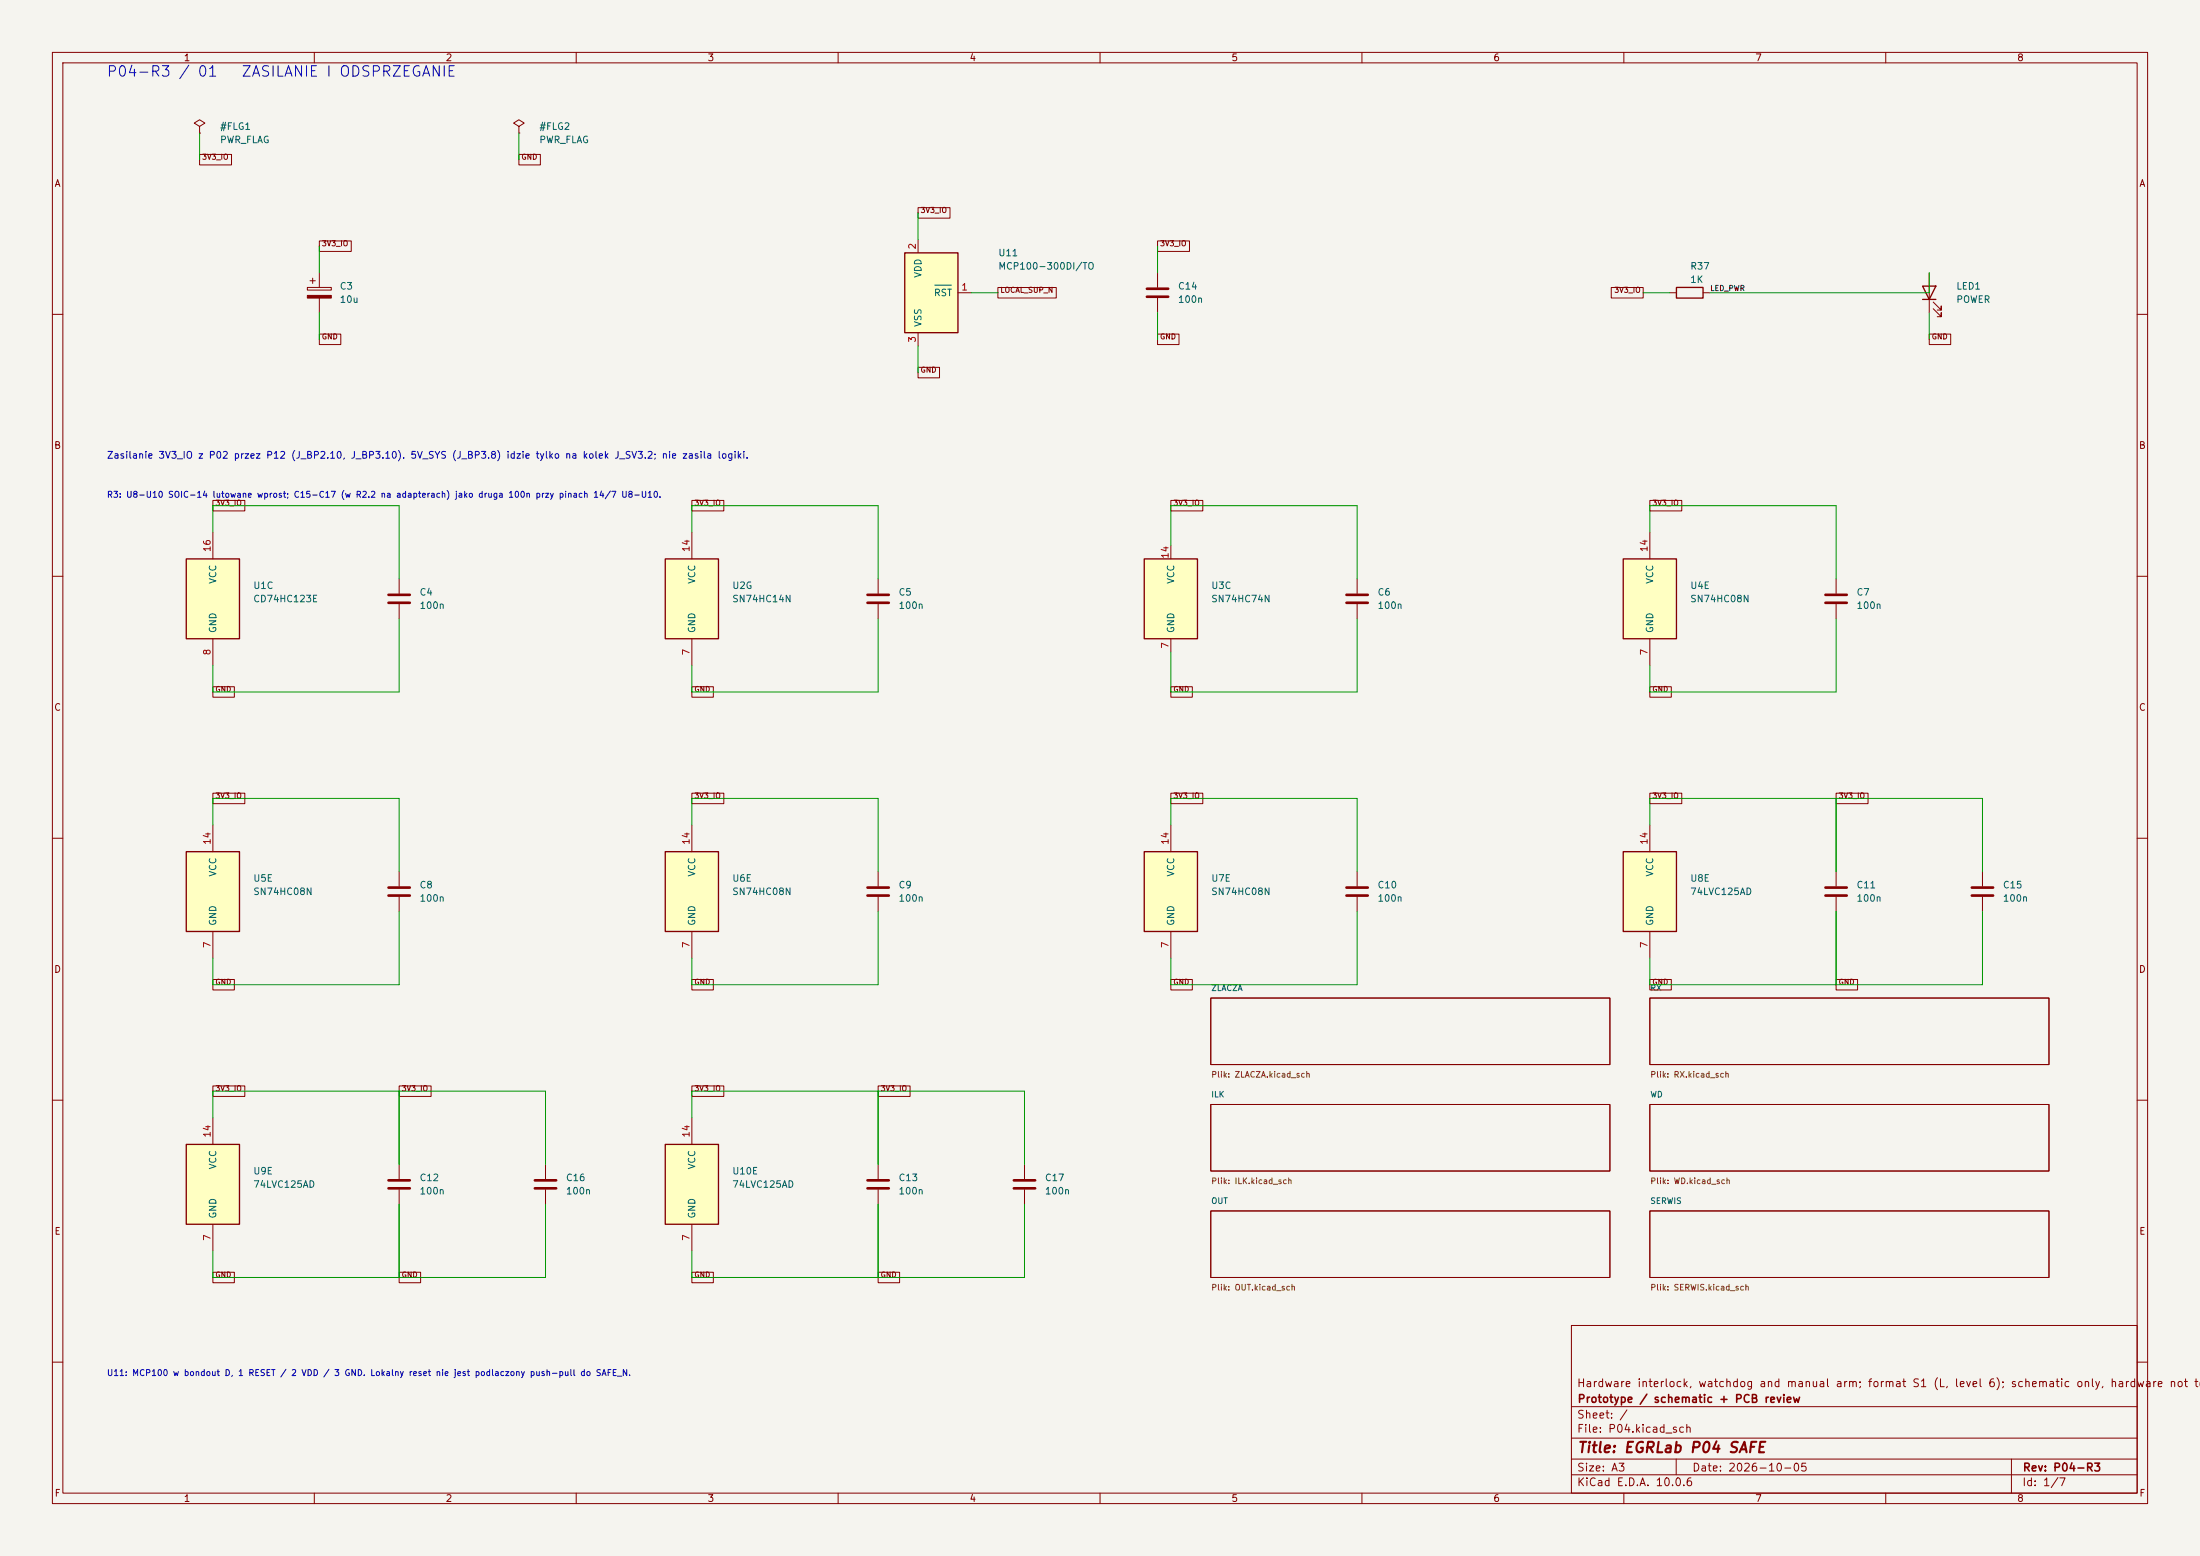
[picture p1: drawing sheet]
<svg xmlns="http://www.w3.org/2000/svg" width="420mm" height="297mm" viewBox="0 0 420 297" stroke-linecap="round" stroke-linejoin="round" font-family="sans-serif">
<path d="M0 0h420v297h-420z" fill="#f5f4ef" stroke="#f5f4ef" stroke-width=".19"/>
<g fill="none" stroke="#840000" stroke-width=".19">
<path d="M10 10h400v277h-400zM12 12h396v273h-396zM60 10v2M110 10v2M160 10v2M210 10v2M260 10v2M310 10v2M360 10v2M318.8 55.9h1.2M325.1 55.9h1.3M10 60h2"/>
<path d="M408 60h2M10 110h2M167.6 110.5v2.8M167.6 115.3v2.8M408 110h2M10 160h2M408 160h2M378.5 166.4v2.8M378.5 171.2v2.8M231.1 190.5h76.2v12.7h-76.2zM315 190.5h76.2v12.7h-76.2zM10 210h2"/>
<path d="M231.1 210.8h76.2v12.7h-76.2zM315 210.8h76.2v12.7h-76.2zM408 210h2M195.6 222.2v2.8M195.6 227.1v2.8M231.1 231.1h76.2v12.7h-76.2zM315 231.1h76.2v12.7h-76.2zM300 253h108v32h-108zM10 260h2M300 278.5h108M300 274.5h108M300 268.5h108"/>
<path d="M320 278.5v3M384 278.5v6.5M408 260h2M60 285v2M110 285v2M160 285v2M210 285v2M260 285v2M300 281.5h108M310 285v2M360 285v2"/>
</g>
<path d="M165.6 113.5h4.1M165.6 115.1h4.1M376.4 169.4h4.1M376.4 170.9h4.1M193.5 225.3h4.1M193.5 226.8h4.1" fill="none" stroke="#840000" stroke-width=".51"/>
<path d="M320 54.9h5.1v2h-5.1z" fill="none" stroke="#840000" stroke-width=".25"/>
<path d="M127 162.6h10.2v15.2h-10.2z" fill="#ffffc2"/>
<path d="M127 162.6h10.2v15.2h-10.2z" fill="none" stroke="#840000" stroke-width=".25"/>
<path d="M58.7 54.9h4.5v.5h-4.5zM59.2 53.6h1M59.7 53.1v1M61 52.1v2.8M61 56.9v2.8M132.1 157.5v5.1M132.1 177.8v5.1M259.1 166.4v2.8M259.1 171.2v2.8" fill="none" stroke="#840000" stroke-width=".19"/>
<path d="M58.7 56.4h4.5v.5h-4.5z" fill="#840000" stroke="#840000" stroke-width=".19"/>
<path d="M257 169.4h4.1M257 170.9h4.1" fill="none" stroke="#840000" stroke-width=".51"/>
<path d="M35.6 162.6h10.1v15.2h-10.1z" fill="#ffffc2"/>
<path d="M35.6 162.6h10.1v15.2h-10.1z" fill="none" stroke="#840000" stroke-width=".25"/>
<path d="M99.1 24.1l1-.6-1-.6-1.1 .6 1.1 .6v1.3M99.1 25.4h.1M40.6 157.5v5.1M40.6 177.8v5.1M76.2 166.4v2.8M76.2 171.2v2.8" fill="none" stroke="#840000" stroke-width=".19"/>
<path d="M74.2 169.4h4M74.2 170.9h4" fill="none" stroke="#840000" stroke-width=".51"/>
<path d="M218.4 162.6h10.2v15.2h-10.2z" fill="#ffffc2"/>
<path d="M218.4 162.6h10.2v15.2h-10.2z" fill="none" stroke="#840000" stroke-width=".25"/>
<path d="M223.5 157.5v5.1M223.5 177.8v5.1M350.5 166.4v2.8M350.5 171.2v2.8" fill="none" stroke="#840000" stroke-width=".19"/>
<path d="M348.5 169.4h4.1M348.5 170.9h4.1" fill="none" stroke="#840000" stroke-width=".51"/>
<path d="M127 106.7h10.2v15.2h-10.2z" fill="#ffffc2"/>
<path d="M127 106.7h10.2v15.2h-10.2z" fill="none" stroke="#840000" stroke-width=".25"/>
<path d="M132.1 101.6v5.1M259.1 110.5v2.8M259.1 115.3v2.8M132.1 121.9v5.1M167.6 166.4v2.8M167.6 171.2v2.8" fill="none" stroke="#840000" stroke-width=".19"/>
<path d="M257 113.5h4.1M257 115.1h4.1M165.6 169.4h4.1M165.6 170.9h4.1" fill="none" stroke="#840000" stroke-width=".51"/>
<path d="M309.9 162.6h10.1v15.2h-10.1z" fill="#ffffc2"/>
<path d="M309.9 162.6h10.1v15.2h-10.1z" fill="none" stroke="#840000" stroke-width=".25"/>
<path d="M38.1 24.1l1-.6-1-.6-1 .6 1 .6v1.3M38.1 25.4h.1M315 157.5v5.1M315 177.8v5.1" fill="none" stroke="#840000" stroke-width=".19"/>
<path d="M35.6 106.7h10.1v15.2h-10.1z" fill="#ffffc2"/>
<path d="M35.6 106.7h10.1v15.2h-10.1z" fill="none" stroke="#840000" stroke-width=".25"/>
<path d="M40.6 101.6v5.1M350.5 110.5v2.8M350.5 115.3v2.8M40.6 121.9v5.1" fill="none" stroke="#840000" stroke-width=".19"/>
<path d="M348.5 113.5h4.1M348.5 115.1h4.1" fill="none" stroke="#840000" stroke-width=".51"/>
<path d="M218.4 106.7h10.2v15.2h-10.2z" fill="#ffffc2"/>
<path d="M367 54.6h2.6l-1.3 2.6zM367 57.2h2.6M218.4 106.7h10.2v15.2h-10.2z" fill="none" stroke="#840000" stroke-width=".25"/>
<path d="M368.3 52.1v7.6M369.1 58.9l1.5 1.6v-.8v.8h-.8M369.1 57.7l1.5 1.5v-.8v.8h-.8M223.5 104.1v2.6M223.5 121.9v2.6M76.2 222.2v2.8M76.2 227.1v2.8M104.1 222.2v2.8M104.1 227.1v2.8" fill="none" stroke="#840000" stroke-width=".19"/>
<path d="M74.2 225.3h4M74.2 226.8h4M102.1 225.3h4.1M102.1 226.8h4.1" fill="none" stroke="#840000" stroke-width=".51"/>
<path d="M172.7 48.3h10.2v15.2h-10.2z" fill="#ffffc2"/>
<path d="M172.7 48.3h10.2v15.2h-10.2z" fill="none" stroke="#840000" stroke-width=".25"/>
<path d="M175.3 45.7v2.6M182.9 55.9h2.5M175.3 63.5v2.5" fill="none" stroke="#840000" stroke-width=".19"/>
<path d="M178.4 54.4h3.2" fill="none" stroke="#006464" stroke-width=".19"/>
<path d="M309.9 106.7h10.1v15.2h-10.1z" fill="#ffffc2"/>
<path d="M309.9 106.7h10.1v15.2h-10.1z" fill="none" stroke="#840000" stroke-width=".25"/>
<path d="M315 101.6v5.1M315 121.9v5.1" fill="none" stroke="#840000" stroke-width=".19"/>
<path d="M127 218.4h10.2v15.3h-10.2z" fill="#ffffc2"/>
<path d="M127 218.4h10.2v15.3h-10.2z" fill="none" stroke="#840000" stroke-width=".25"/>
<path d="M132.1 213.4v5M132.1 233.7v5.1" fill="none" stroke="#840000" stroke-width=".19"/>
<path d="M35.6 218.4h10.1v15.3h-10.1z" fill="#ffffc2"/>
<path d="M35.6 218.4h10.1v15.3h-10.1z" fill="none" stroke="#840000" stroke-width=".25"/>
<g fill="none" stroke="#840000" stroke-width=".19">
<path d="M38.1 29.5h6.1v2h-6.1zM99.1 29.5h4.1v2h-4.1zM175.3 39.6h6.1v2h-6.1zM61 46h6.1v2h-6.1zM190.5 54.9h11.1v2h-11.1zM221 46h6.1v2h-6.1zM221 52.1v2.8M221 56.9v2.8M307.6 54.9h6.1v2h-6.1zM61 63.8h4.1v2h-4.1zM175.3 70.1h4.1v2h-4.1zM221 63.8h4.1v2h-4.1z"/>
<path d="M368.3 63.8h4.1v2h-4.1zM40.6 95.5h6.1v2h-6.1zM132.1 95.5h6.1v2h-6.1zM223.5 95.5h6.1v2h-6.1zM315 95.5h6.1v2h-6.1zM76.2 110.5v2.8M76.2 115.3v2.8M40.6 131.1h4.1v2h-4.1zM132.1 131.1h4.1v2h-4.1zM223.5 131.1h4.1v2h-4.1zM315 131.1h4.1v2h-4.1zM40.6 151.4h6.1v2h-6.1z"/>
<path d="M132.1 151.4h6.1v2h-6.1zM223.5 151.4h6.1v2h-6.1zM315 151.4h6.1v2h-6.1zM350.5 151.4h6.1v2h-6.1zM40.6 187h4.1v2h-4.1zM132.1 187h4.1v2h-4.1zM223.5 187h4.1v2h-4.1zM315 187h4.1v2h-4.1zM350.5 187h4.1v2h-4.1zM40.6 207.3h6.1v2h-6.1zM40.6 213.4v5M76.2 207.3h6.1v2h-6.1z"/>
<path d="M132.1 207.3h6.1v2h-6.1zM167.6 207.3h6.1v2h-6.1zM40.6 233.7v5.1M167.6 222.2v2.8M167.6 227.1v2.8M40.6 242.8h4.1v2h-4.1zM76.2 242.8h4.1v2h-4.1zM132.1 242.8h4.1v2h-4.1zM167.6 242.8h4.1v2h-4.1z"/>
</g>
<path d="M218.9 55.1h4.1M218.9 56.6h4.1M74.2 113.5h4M74.2 115.1h4M165.6 225.3h4.1M165.6 226.8h4.1" fill="none" stroke="#840000" stroke-width=".51"/>
<g fill="none" stroke="#009600" stroke-width=".19">
<path d="M38.1 25.4v5.1M99.1 25.4v5.1M61 47v5.1M61 59.7v5.1M175.3 40.6v5.1M185.4 55.9h5.1M221 47v5.1M221 59.7v5.1M313.7 55.9h5.1M368.3 52.1v3.8h-41.9M368.3 59.7v5.1M175.3 66v5.1"/>
<path d="M40.6 101.6v-5.1h35.6v14M76.2 118.1v14h-35.6v-5.1M132.1 101.6v-5.1h35.5v14M167.6 118.1v14h-35.5v-5.1M223.5 104.1v-7.6h35.6v14M259.1 118.1v14h-35.6v-7.6M315 101.6v-5.1h35.5v14M350.5 118.1v14h-35.5v-5.1M40.6 157.5v-5.1h35.6v14M132.1 157.5v-5.1h35.5v14M223.5 157.5v-5.1h35.6v14M315 157.5v-5.1h63.5v14"/>
<path d="M350.5 152.4v14M76.2 174v14h-35.6v-5.1M167.6 174v14h-35.5v-5.1M259.1 174v14h-35.6v-5.1M350.5 174v14M378.5 174v14h-63.5v-5.1M40.6 213.4v-5.1h63.5v13.9M76.2 208.3v13.9M132.1 213.4v-5.1h63.5v13.9M167.6 208.3v13.9M76.2 229.9v13.9M104.1 229.9v13.9h-63.5v-5"/>
<path d="M167.6 229.9v13.9M195.6 229.9v13.9h-63.5v-5"/>
</g>
<g font-size="2" fill="#0000c2">
<text x="20.2" y="15.1">P04-R3 / 01</text>
<text x="45.9" y="15.1">ZASILANIE I ODSPRZEGANIE</text>
</g>
<text font-size="2" fill="#840000" x="301" y="277.8">Title: EGRLab P04 SAFE</text>
<g font-size="1.5" fill="#840000">
<text x="300.9" y="265.1">Hardware interlock, watchdog and manual arm; format S1 (L, level 6); schematic only, hardware not tes</text>
<text x="301" y="268.1">Prototype / schematic + PCB review</text>
<text x="300.9" y="273.8">File: P04.kicad_sch</text>
<text x="300.9" y="271.1">Sheet: /</text>
<text x="300.9" y="281.2">Size: A3</text>
<text x="322.9" y="281.2">Date: 2026-10-05</text>
<text x="386" y="281.2">Rev: P04-R3</text>
<text x="300.9" y="284">KiCad E.D.A. 10.0.6</text>
<text x="385.9" y="284">Id: 1/7</text>
</g>
<g font-size="1.3" fill="#840000">
<text x="35" y="12">1</text>
<text x="85" y="12">2</text>
<text x="135" y="12">3</text>
<text x="185" y="12">4</text>
<text x="235" y="12">5</text>
<text x="285" y="12">6</text>
<text x="335" y="12">7</text>
<text x="385" y="12">8</text>
<text x="10.3" y="36">A</text>
<text x="408.3" y="36">A</text>
<text x="10.2" y="86">B</text>
<text x="408.2" y="86">B</text>
<text x="10.2" y="136">C</text>
<text x="408.2" y="136">C</text>
<text x="10.2" y="186">D</text>
<text x="408.2" y="186">D</text>
<text x="10.3" y="236">E</text>
<text x="408.3" y="236">E</text>
<text x="10.3" y="286">F</text>
<text x="35" y="287">1</text>
<text x="85" y="287">2</text>
<text x="135" y="287">3</text>
<text x="185" y="287">4</text>
<text x="235" y="287">5</text>
<text x="285" y="287">6</text>
<text x="335" y="287">7</text>
<text x="385" y="287">8</text>
<text x="408.3" y="286">F</text>
</g>
<g font-size="1.3" fill="#006464">
<text x="41.9" y="25.1">#FLG1</text>
<text x="41.9" y="27.6">PWR_FLAG</text>
<text x="102.9" y="25.1">#FLG2</text>
<text x="102.9" y="27.6">PWR_FLAG</text>
<text x="176.2" y="53.1" transform="rotate(-90 176.2 53.1)">VDD</text>
<text x="190.5" y="49.2">U11</text>
<text x="190.5" y="51.8">MCP100-300DI/TO</text>
<text x="322.6" y="51.8">R37</text>
<text x="64.8" y="55.6">C3</text>
<text x="64.8" y="58.1">10u</text>
<text x="178.2" y="56.8">RST</text>
<text x="224.8" y="55.6">C14</text>
<text x="224.8" y="58.1">100n</text>
<text x="322.6" y="54.3">1K</text>
<text x="373.4" y="55.6">LED1</text>
<text x="373.4" y="58.1">POWER</text>
<text x="176.2" y="62.5" transform="rotate(-90 176.2 62.5)">VSS</text>
<text x="41.6" y="111.6" transform="rotate(-90 41.6 111.6)">VCC</text>
<text x="48.2" y="112.7">U1C</text>
<text x="80" y="114">C4</text>
<text x="133" y="111.6" transform="rotate(-90 133 111.6)">VCC</text>
<text x="139.7" y="112.7">U2G</text>
<text x="171.4" y="114">C5</text>
<text x="224.5" y="111.6" transform="rotate(-90 224.5 111.6)">VCC</text>
<text x="231.1" y="112.7">U3C</text>
<text x="262.9" y="114">C6</text>
<text x="315.9" y="111.6" transform="rotate(-90 315.9 111.6)">VCC</text>
<text x="322.6" y="112.7">U4E</text>
<text x="354.3" y="114">C7</text>
<text x="48.2" y="115.3">CD74HC123E</text>
<text x="80" y="116.5">100n</text>
<text x="139.7" y="115.3">SN74HC14N</text>
<text x="171.4" y="116.5">100n</text>
<text x="231.1" y="115.3">SN74HC74N</text>
<text x="262.9" y="116.5">100n</text>
<text x="322.6" y="115.3">SN74HC08N</text>
<text x="354.3" y="116.5">100n</text>
<text x="41.6" y="120.9" transform="rotate(-90 41.6 120.9)">GND</text>
<text x="133" y="120.9" transform="rotate(-90 133 120.9)">GND</text>
<text x="224.5" y="120.9" transform="rotate(-90 224.5 120.9)">GND</text>
<text x="315.9" y="120.9" transform="rotate(-90 315.9 120.9)">GND</text>
<text x="41.6" y="167.4" transform="rotate(-90 41.6 167.4)">VCC</text>
<text x="133" y="167.4" transform="rotate(-90 133 167.4)">VCC</text>
<text x="224.5" y="167.4" transform="rotate(-90 224.5 167.4)">VCC</text>
<text x="315.9" y="167.4" transform="rotate(-90 315.9 167.4)">VCC</text>
<text x="48.2" y="168.6">U5E</text>
<text x="48.2" y="171.1">SN74HC08N</text>
<text x="80" y="169.9">C8</text>
<text x="80" y="172.4">100n</text>
<text x="139.7" y="168.6">U6E</text>
<text x="139.7" y="171.1">SN74HC08N</text>
<text x="171.4" y="169.9">C9</text>
<text x="171.4" y="172.4">100n</text>
<text x="231.1" y="168.6">U7E</text>
<text x="231.1" y="171.1">SN74HC08N</text>
<text x="262.9" y="169.9">C10</text>
<text x="262.9" y="172.4">100n</text>
<text x="322.6" y="168.6">U8E</text>
<text x="322.6" y="171.1">74LVC125AD</text>
<text x="354.3" y="169.9">C11</text>
<text x="354.3" y="172.4">100n</text>
<text x="382.3" y="169.9">C15</text>
<text x="382.3" y="172.4">100n</text>
<text x="41.6" y="176.8" transform="rotate(-90 41.6 176.8)">GND</text>
<text x="133" y="176.8" transform="rotate(-90 133 176.8)">GND</text>
<text x="224.5" y="176.8" transform="rotate(-90 224.5 176.8)">GND</text>
<text x="315.9" y="176.8" transform="rotate(-90 315.9 176.8)">GND</text>
<text x="41.6" y="223.3" transform="rotate(-90 41.6 223.3)">VCC</text>
<text x="48.2" y="224.5">U9E</text>
<text x="48.2" y="227">74LVC125AD</text>
<text x="80" y="225.8">C12</text>
<text x="107.9" y="225.8">C16</text>
<text x="133" y="223.3" transform="rotate(-90 133 223.3)">VCC</text>
<text x="139.7" y="224.5">U10E</text>
<text x="139.7" y="227">74LVC125AD</text>
<text x="171.4" y="225.8">C13</text>
<text x="199.4" y="225.8">C17</text>
<text x="41.6" y="232.7" transform="rotate(-90 41.6 232.7)">GND</text>
<text x="80" y="228.3">100n</text>
<text x="107.9" y="228.3">100n</text>
<text x="133" y="232.7" transform="rotate(-90 133 232.7)">GND</text>
<text x="171.4" y="228.3">100n</text>
<text x="199.4" y="228.3">100n</text>
</g>
<g font-size="1.3" fill="#a90000">
<text x="175.1" y="47.7" transform="rotate(-90 175.1 47.7)">2</text>
<text x="183.4" y="55.7">1</text>
<text x="175.1" y="65.5" transform="rotate(-90 175.1 65.5)">3</text>
<text x="40.5" y="105.5" transform="rotate(-90 40.5 105.5)">16</text>
<text x="131.9" y="105.5" transform="rotate(-90 131.9 105.5)">14</text>
<text x="223.4" y="106.7" transform="rotate(-90 223.4 106.7)">14</text>
<text x="314.8" y="105.5" transform="rotate(-90 314.8 105.5)">14</text>
<text x="40.5" y="125.2" transform="rotate(-90 40.5 125.2)">8</text>
<text x="131.9" y="125.2" transform="rotate(-90 131.9 125.2)">7</text>
<text x="223.4" y="123.9" transform="rotate(-90 223.4 123.9)">7</text>
<text x="314.8" y="125.2" transform="rotate(-90 314.8 125.2)">7</text>
<text x="40.5" y="161.4" transform="rotate(-90 40.5 161.4)">14</text>
<text x="131.9" y="161.4" transform="rotate(-90 131.9 161.4)">14</text>
<text x="223.4" y="161.4" transform="rotate(-90 223.4 161.4)">14</text>
<text x="314.8" y="161.4" transform="rotate(-90 314.8 161.4)">14</text>
<text x="40.5" y="181.1" transform="rotate(-90 40.5 181.1)">7</text>
<text x="131.9" y="181.1" transform="rotate(-90 131.9 181.1)">7</text>
<text x="223.4" y="181.1" transform="rotate(-90 223.4 181.1)">7</text>
<text x="314.8" y="181.1" transform="rotate(-90 314.8 181.1)">7</text>
<text x="40.5" y="217.2" transform="rotate(-90 40.5 217.2)">14</text>
<text x="131.9" y="217.2" transform="rotate(-90 131.9 217.2)">14</text>
<text x="40.5" y="237" transform="rotate(-90 40.5 237)">7</text>
<text x="131.9" y="237" transform="rotate(-90 131.9 237)">7</text>
</g>
<text font-size="1.3" fill="#0000c2" x="20.3" y="87.9">Zasilanie 3V3_IO z P02 przez P12 (J_BP2.10, J_BP3.10). 5V_SYS (J_BP3.8) idzie tylko na kolek J_SV3.2; nie zasila logiki.</text>
<g font-size="1.2" fill="#0000c2">
<text x="20.3" y="95.3">R3: U8-U10 SOIC-14 lutowane wprost; C15-C17 (w R2.2 na adapterach) jako druga 100n przy pinach 14/7 U8-U10.</text>
<text x="20.3" y="262.9">U11: MCP100 w bondout D, 1 RESET / 2 VDD / 3 GND. Lokalny reset nie jest podlaczony push-pull do SAFE_N.</text>
</g>
<g font-size="1.1" fill="#006464">
<text x="231.1" y="189.4">ZLACZA</text>
<text x="315" y="189.4">RX</text>
<text x="231.1" y="209.7">ILK</text>
<text x="315" y="209.7">WD</text>
<text x="231.1" y="230.1">OUT</text>
<text x="315" y="230.1">SERWIS</text>
</g>
<g font-size="1.1" fill="#725600">
<text x="231.1" y="205.9">Plik: ZLACZA.kicad_sch</text>
<text x="315" y="205.9">Plik: RX.kicad_sch</text>
<text x="231.1" y="226.3">Plik: ILK.kicad_sch</text>
<text x="315" y="226.3">Plik: WD.kicad_sch</text>
<text x="231.1" y="246.6">Plik: OUT.kicad_sch</text>
<text x="315" y="246.6">Plik: SERWIS.kicad_sch</text>
</g>
<g font-size="1" fill="#840000">
<text x="38.5" y="30.7">3V3_IO</text>
<text x="99.4" y="30.7">GND</text>
<text x="175.6" y="40.9">3V3_IO</text>
<text x="61.3" y="47.2">3V3_IO</text>
<text x="221.4" y="47.2">3V3_IO</text>
<text x="190.9" y="56.1">LOCAL_SUP_N</text>
<text x="308.1" y="56.1">3V3_IO</text>
<text x="61.3" y="65">GND</text>
<text x="221.4" y="65">GND</text>
<text x="368.7" y="65">GND</text>
<text x="175.6" y="71.4">GND</text>
<text x="41" y="96.8">3V3_IO</text>
<text x="132.5" y="96.8">3V3_IO</text>
<text x="223.9" y="96.8">3V3_IO</text>
<text x="315.3" y="96.8">3V3_IO</text>
<text x="41" y="132.3">GND</text>
<text x="132.5" y="132.3">GND</text>
<text x="223.9" y="132.3">GND</text>
<text x="315.3" y="132.3">GND</text>
<text x="41" y="152.6">3V3_IO</text>
<text x="132.5" y="152.6">3V3_IO</text>
<text x="223.9" y="152.6">3V3_IO</text>
<text x="315.3" y="152.6">3V3_IO</text>
<text x="350.9" y="152.6">3V3_IO</text>
<text x="41" y="188.2">GND</text>
<text x="132.5" y="188.2">GND</text>
<text x="223.9" y="188.2">GND</text>
<text x="315.3" y="188.2">GND</text>
<text x="350.9" y="188.2">GND</text>
<text x="41" y="208.5">3V3_IO</text>
<text x="76.6" y="208.5">3V3_IO</text>
<text x="132.5" y="208.5">3V3_IO</text>
<text x="168" y="208.5">3V3_IO</text>
<text x="41" y="244.1">GND</text>
<text x="76.6" y="244.1">GND</text>
<text x="132.5" y="244.1">GND</text>
<text x="168" y="244.1">GND</text>
</g>
<text font-size="1" fill="#0f0f0f" x="326.4" y="55.8">LED_PWR</text>
</svg>
